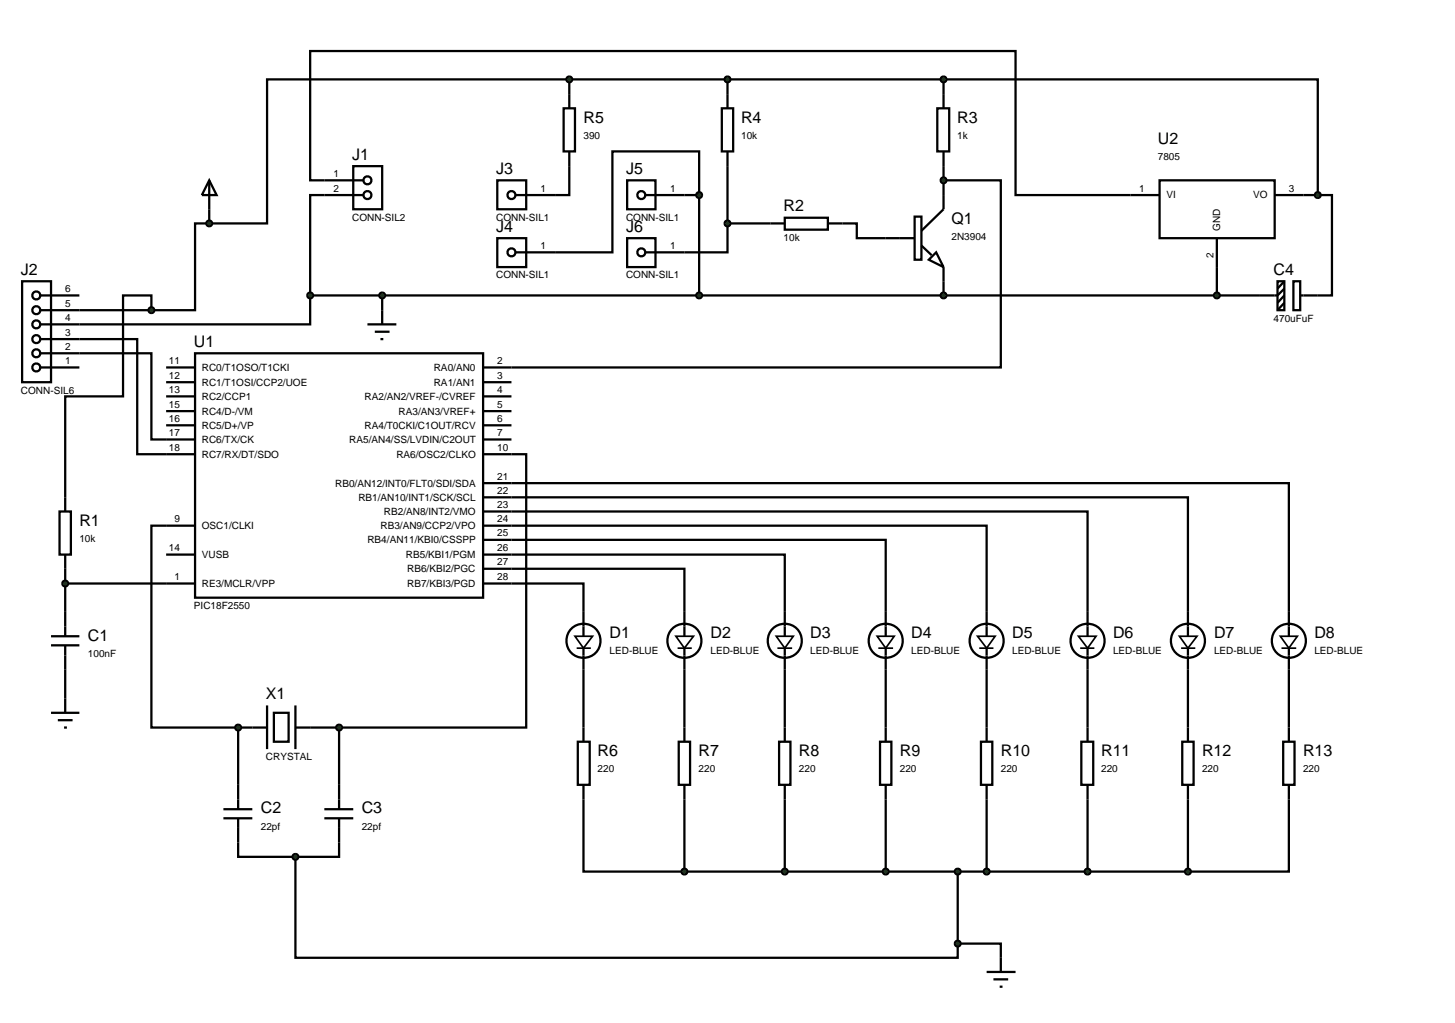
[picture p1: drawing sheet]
<svg xmlns="http://www.w3.org/2000/svg" width="257mm" height="180mm" viewBox="0 0 257 180" stroke-linecap="round" stroke-linejoin="round" font-family="sans-serif">
<g fill="none" stroke="#000" stroke-width=".4">
<path d="M100.4 14h-53.3v25.4h-10.2M100.4 14h66M100.4 14v2.6M128.3 14v2.6M166.4 14h66v20.4M166.4 14v2.6M36.9 39.4h-2.5v15.3h-7.7M36.9 36.9v2.5M57.2 34.4h-2.5v17.7M57.2 31.8h-2.5v-22.8h124.4v25.4h20.3M100.4 29.3v5.1h-2.5M120.7 34.4h2.6"/>
<path d="M123.3 34.4v-7.7h-15.3v17.8h-10.1M123.3 34.4v17.7M128.3 39.4v5.1h-7.6M128.3 29.3v10.1M128.3 39.4h7.6M148.6 39.4h2.5v2.6h5.1M166.4 31.8h10.1v33h-91.3M166.4 29.3v5.1M229.9 34.4h2.5M232.4 34.4h2.5v17.7h-2.5M14 59.8h10.2v20.3h10.2M14 54.7h12.7"/>
<path d="M26.7 54.7v-2.6h-5v17.8h-10.2v20.3M54.7 52.1v5.1h-40.7M54.7 52.1h167.5M67.4 52.1v2.6M166.4 49.6v2.5M214.6 47.1v5M14 62.3h12.7v15.2h7.7M29.3 64.8h5.1M29.3 67.4h5.1M29.3 69.9h5.1M29.3 72.5h5.1M29.3 75h5.1"/>
<path d="M34.4 62.3h50.8v43.1h-50.8zM85.2 67.4h5M85.2 69.9h5M85.2 72.5h5M85.2 75h5M85.2 77.5h5M10.5 90.2h2v7.6h-2zM11.5 97.8v14.4M29.3 97.8h5.1M34.4 92.7h-7.7v35.6h15.3M85.2 85.2h142.1v27M85.2 87.7h124.3v24.5"/>
<path d="M85.2 90.2h106.6v22M85.2 92.7h88.8v19.5M85.2 95.2h71v17M85.2 97.8h53.2v14.4M85.2 80.1h7.6v48.2h-33M9 113.8h5M9 112.2h5M11.5 113.8v9.4M11.5 102.9h22.9M85.2 100.3h35.5v11.9M85.2 102.9h17.7v9.3M102.9 114.3v14"/>
<path d="M120.7 114.3v14M138.4 114.3v14M156.2 114.3v14M174 114.3v14M191.8 114.3v14M209.5 114.3v14M227.3 114.3v14M42 128.3h2.5M42 128.3v10.1M54.7 128.3h5.1M59.8 128.3v10.1M42 148.6v2.5h10.1"/>
<path d="M52.1 151.1v17.8h116.8v-2.5M59.8 148.6v2.5h-7.7M102.9 141v12.7h17.8M120.7 141v12.7M120.7 153.7h88.8M138.4 141v12.7M156.2 141v12.7M168.9 153.7v12.7M174 141v12.7M191.8 141v12.7M209.5 141v12.7M227.3 141v12.7h-17.8"/>
<path d="M168.9 166.4h7.6v2.5"/>
<circle cx="102.9" cy="113" r="3"/>
<circle cx="120.7" cy="113" r="3"/>
<circle cx="138.4" cy="113" r="3"/>
<circle cx="156.2" cy="113" r="3"/>
<circle cx="174" cy="113" r="3"/>
<circle cx="191.8" cy="113" r="3"/>
<circle cx="209.5" cy="113" r="3"/>
<circle cx="227.3" cy="113" r="3"/>
</g>
<g fill="none" stroke="#000" stroke-width=".3">
<path d="M101.4 112.2h3.1l-1.6 2.1zM101.7 114.3h2.5M119.2 112.2h3.1l-1.6 2.1zM119.5 114.3h2.5M136.9 112.2h3l-1.5 2.1zM137.1 114.3h2.6M154.7 112.2h3l-1.5 2.1zM154.9 114.3h2.6M172.4 112.2h3.1l-1.5 2.1zM172.7 114.3h2.5M190.2 112.2h3.1l-1.5 2.1zM190.5 114.3h2.5"/>
<path d="M208 112.2h3.1l-1.6 2.1zM208.3 114.3h2.5M225.8 112.2h3l-1.5 2.1zM226 114.3h2.6"/>
</g>
<path d="M11.2 102.5l.3-.1-.5 .5zM11.5 102.4l.3 .1 .2 .4zM11.5 103.4l.5-.5-.2 .4zM11 102.9l.5 .5-.3-.1z" fill="#004000" stroke="#000" stroke-width=".4"/>
<path d="M11.5 102.4l.5 .5-.5 .5-.5-.5z" fill="#004000"/>
<g fill="none" stroke="#000" stroke-width=".4">
<path d="M57.2 31.8h6.9M57.2 34.4h6.9M62.3 29.3h5.1v7.6h-5.1zM161.3 38.2h1.2v7.6h-1.2zM166.4 34.4v2.5l-3.9 3.8M3.9 49.6h5.1v17.8h-5.1zM7.2 57.2h6.8M7.2 59.8h6.8M7.2 54.7h6.8M7.2 52.1h6.8M64.8 57.2h5.1M66.1 58.5h2.6"/>
<path d="M67.1 59.8h.5M67.4 54.7v2.5M156.2 42h5.1M162.5 43.3l1.8 1.7M163.8 45.8l1.3-1.3 1.3 2.6zM166.4 47.1v2.5M7.2 64.8h6.8M7.2 62.3h6.8M9 125.7h5M10.2 127h2.6M11.3 128.3h.5M11.5 123.2v2.5"/>
<circle cx="64.8" cy="34.4" r=".7"/>
<circle cx="64.8" cy="31.8" r=".7"/>
<circle cx="6.4" cy="52.1" r=".7"/>
<circle cx="6.4" cy="54.7" r=".7"/>
<circle cx="6.4" cy="59.8" r=".7"/>
<circle cx="6.4" cy="57.2" r=".7"/>
<circle cx="6.4" cy="64.8" r=".7"/>
<circle cx="6.4" cy="62.3" r=".7"/>
</g>
<path d="M54.3 51.8l.4-.2-.5 .5zM54.7 51.6l.3 .1 .2 .4zM54.7 52.6l.5-.5-.2 .4zM54.2 52.1l.5 .5-.4-.2z" fill="#004000" stroke="#000" stroke-width=".4"/>
<path d="M54.7 51.6l.5 .5-.5 .5-.5-.5z" fill="#004000"/>
<path d="M127.3 19.1h2v7.6h-2zM128.3 16.6v2.5M165.3 19.1h2.1v7.6h-2.1zM166.4 16.6v2.5M128.3 26.7v2.6M135.9 39.4h2.5M138.4 38.4h7.6v2.1h-7.6zM146 39.4h2.6M166.4 26.7v2.6" fill="none" stroke="#000" stroke-width=".4"/>
<path d="M127.9 13.7l.4-.2-.5 .5zM128.3 13.5l.3 .1 .2 .4zM128.3 14.5l.5-.5-.1 .3zM127.8 14l.5 .5-.4-.2z" fill="#004000" stroke="#000" stroke-width=".4"/>
<path d="M128.3 13.5l.5 .5-.5 .5-.5-.5z" fill="#004000"/>
<path d="M99.4 19.1h2v7.6h-2zM100.4 16.6v2.5M100.4 26.7v2.6" fill="none" stroke="#000" stroke-width=".4"/>
<g fill="#004000" stroke="#000" stroke-width=".4">
<path d="M67 51.8l.4-.2-.5 .5zM67.4 51.6l.3 .1 .2 .4zM67.4 52.6l.5-.5-.2 .4zM66.9 52.1l.5 .5-.4-.2z"/>
<path d="M166.1 31.4l.3-.1-.5 .5zM166.4 31.3l.4 .2 .1 .3zM166.4 32.3l.5-.5-.1 .3zM165.9 31.8l.5 .5-.4-.2z"/>
</g>
<g fill="#004000">
<path d="M67.4 51.6l.5 .5-.5 .5-.5-.5z"/>
<path d="M166.4 31.3l.5 .5-.5 .5-.5-.5z"/>
</g>
<g fill="none" stroke="#000" stroke-width=".4">
<path d="M42 138.4v4.3M44.5 128.3h2.6M47.1 124.4v7.7M48.3 125.7h2.6v5.1h-2.6zM52.1 124.4v7.7M52.1 128.3h2.6M59.8 138.4v4.3M39.4 144.3h5.1M39.4 142.7h5.1M42 144.3v4.3M57.2 144.3h5.1M57.2 142.7h5.1"/>
<path d="M59.8 144.3v4.3"/>
</g>
<g fill="#004000" stroke="#000" stroke-width=".4">
<path d="M59.4 128l.4-.2-.5 .5zM59.8 127.8l.3 .1 .2 .4zM59.8 128.8l.5-.5-.2 .4zM59.3 128.3l.5 .5-.3-.1z"/>
<path d="M41.7 127.9l.3-.1-.5 .5zM42 127.8l.3 .1 .2 .4zM42 128.8l.5-.5-.2 .4zM41.5 128.3l.5 .5-.3-.1z"/>
</g>
<g fill="#004000">
<path d="M59.3 128.3l.5-.5 .5 .5-.5 .5z"/>
<path d="M42 127.8l.5 .5-.5 .5-.5-.5z"/>
</g>
<g fill="none" stroke="#000" stroke-width=".4">
<path d="M110.6 31.8h5v5.1h-5zM113.9 34.4h6.8"/>
<circle cx="113.1" cy="34.4" r=".7"/>
</g>
<path d="M128 39l.3-.1-.5 .5zM128.3 38.9l.3 .1 .2 .4zM128.8 39.4l-.1 .3-.4 .2zM127.8 39.4l.5 .5-.3-.1z" fill="#004000" stroke="#000" stroke-width=".4"/>
<path d="M127.8 39.4l.5-.5 .5 .5-.5 .5z" fill="#004000"/>
<path d="M36.9 31.8l1.3 2.6h-2.6zM36.9 31.8v5.1" fill="none" stroke="#000" stroke-width=".4"/>
<g fill="#004000" stroke="#000" stroke-width=".4">
<path d="M36.5 39.1l.4-.2-.5 .5zM36.9 38.9l.3 .1 .2 .4zM36.9 39.9l.5-.5-.2 .4zM36.4 39.4l.5 .5-.4-.2z"/>
<path d="M26.3 54.4l.4-.2-.5 .5zM26.7 54.2l.4 .2 .1 .3zM26.7 55.2l.5-.5-.1 .3zM26.2 54.7l.5 .5-.4-.2z"/>
</g>
<g fill="#004000">
<path d="M36.4 39.4l.5-.5 .5 .5-.5 .5z"/>
<path d="M26.2 54.7l.5-.5 .5 .5-.5 .5z"/>
</g>
<path d="M199.4 34.4h5.1M204.5 31.8h20.3v10.2h-20.3zM224.8 34.4h5.1M214.6 42v5.1" fill="none" stroke="#000" stroke-width=".4"/>
<g fill="#004000" stroke="#000" stroke-width=".4">
<path d="M166.1 51.7l.3-.1-.5 .5zM166.4 51.6l.3 .1 .2 .4zM166.4 52.6l.5-.5-.1 .3zM165.9 52.1l.5 .5-.4-.2z"/>
<path d="M166.1 13.6l.3-.1-.5 .5zM166.4 13.5l.3 .1 .2 .4zM166.4 14.5l.5-.5-.1 .3zM165.9 14l.5 .5-.4-.2z"/>
</g>
<g fill="#004000">
<path d="M166.4 51.6l.5 .5-.5 .5-.5-.5z"/>
<path d="M166.4 13.5l.5 .5-.5 .5-.5-.5z"/>
</g>
<path d="M225.3 49.6h1.2v5.1h-1.2zM226.5 50.9l-1.2 1.2h-3.1M226.5 53.4l-1.2 1.3M226.5 52.1l-1.2 1.3M226.5 49.6l-1.2 1.3M228.1 49.6h1.2v5.1h-1.2zM229.3 52.1h3.1" fill="none" stroke="#000" stroke-width=".4"/>
<g fill="#004000" stroke="#000" stroke-width=".4">
<path d="M214.2 51.8l.4-.2-.5 .5zM214.6 51.6l.4 .2 .1 .3zM215.1 52.1l-.1 .3-.4 .2zM214.1 52.1l.5 .5-.4-.2z"/>
<path d="M232.1 34l.3-.1-.5 .5zM232.4 33.9l.4 .2 .1 .3zM232.4 34.9l.5-.5-.1 .3zM231.9 34.4l.5 .5-.3-.1z"/>
</g>
<g fill="#004000">
<path d="M214.6 51.6l.5 .5-.5 .5-.5-.5z"/>
<path d="M232.4 33.9l.5 .5-.5 .5-.5-.5z"/>
</g>
<g fill="none" stroke="#000" stroke-width=".4">
<path d="M101.9 130.8h2.1v7.6h-2.1zM102.9 128.3v2.5M102.9 138.4v2.6M119.7 130.8h2v7.6h-2zM120.7 128.3v2.5M120.7 138.4v2.6M137.4 130.8h2v7.6h-2zM138.4 128.3v2.5M138.4 138.4v2.6M155.2 130.8h2v7.6h-2zM156.2 128.3v2.5M156.2 138.4v2.6"/>
<path d="M173 130.8h2v7.6h-2zM174 128.3v2.5M174 138.4v2.6M190.7 130.8h2.1v7.6h-2.1zM191.8 128.3v2.5M191.8 138.4v2.6M208.5 130.8h2v7.6h-2zM209.5 128.3v2.5M209.5 138.4v2.6M226.3 130.8h2v7.6h-2zM227.3 128.3v2.5M227.3 138.4v2.6"/>
</g>
<g fill="#004000" stroke="#000" stroke-width=".4">
<path d="M120.3 153.4l.4-.2-.5 .5zM120.7 153.2l.3 .1 .2 .4zM121.2 153.7l-.2 .4-.3 .1zM120.2 153.7l.5 .5-.3-.1z"/>
<path d="M138.1 153.3l.3-.1-.5 .5zM138.4 153.2l.3 .1 .2 .4zM138.9 153.7l-.2 .4-.3 .1zM137.9 153.7l.5 .5-.3-.1z"/>
<path d="M155.8 153.4l.4-.2-.5 .5zM156.2 153.2l.3 .1 .2 .4zM156.7 153.7l-.2 .4-.3 .1zM155.7 153.7l.5 .5-.3-.1z"/>
<path d="M173.7 153.3l.3-.1-.5 .5zM174 153.2l.3 .1 .2 .4zM174 154.2l.5-.5-.2 .4zM173.5 153.7l.5 .5-.3-.1z"/>
<path d="M191.4 153.4l.4-.2-.5 .5zM191.8 153.2l.4 .2 .1 .3zM192.3 153.7l-.1 .3-.4 .2zM191.3 153.7l.5 .5-.4-.2z"/>
<path d="M209.1 153.4l.4-.2-.5 .5zM209.5 153.2l.3 .1 .2 .4zM209.5 154.2l.5-.5-.2 .4zM209 153.7l.5 .5-.4-.2z"/>
</g>
<g fill="#004000">
<path d="M120.2 153.7l.5-.5 .5 .5-.5 .5z"/>
<path d="M138.4 153.2l.5 .5-.5 .5-.5-.5z"/>
<path d="M155.7 153.7l.5-.5 .5 .5-.5 .5z"/>
<path d="M174 153.2l.5 .5-.5 .5-.5-.5z"/>
<path d="M191.8 153.2l.5 .5-.5 .5-.5-.5z"/>
<path d="M209.5 153.2l.5 .5-.5 .5-.5-.5z"/>
</g>
<g fill="none" stroke="#000" stroke-width=".4">
<path d="M87.7 31.8h5.1v5.1h-5.1zM91 34.4h6.9M87.7 42h5.1v5.1h-5.1zM91 44.5h6.9M110.6 42h5v5.1h-5zM113.9 44.5h6.8"/>
<circle cx="90.2" cy="34.4" r=".7"/>
<circle cx="90.2" cy="44.5" r=".7"/>
<circle cx="113.1" cy="44.5" r=".7"/>
</g>
<g fill="#004000" stroke="#000" stroke-width=".4">
<path d="M51.7 150.8l.4-.2-.5 .5zM52.1 150.6l.4 .2 .1 .3zM52.1 151.6l.5-.5-.2 .4zM51.6 151.1l.5 .5-.4-.2z"/>
<path d="M168.5 153.4l.4-.2-.5 .5zM168.9 153.2l.3 .1 .2 .4zM169.4 153.7l-.2 .4-.3 .1zM168.4 153.7l.5 .5-.3-.1z"/>
</g>
<g fill="#004000">
<path d="M52.1 150.6l.5 .5-.5 .5-.5-.5z"/>
<path d="M168.4 153.7l.5-.5 .5 .5-.5 .5z"/>
</g>
<path d="M174 171.4h5.1M175.2 172.7h2.6M176.3 174h.5M176.5 168.9v2.5" fill="none" stroke="#000" stroke-width=".4"/>
<g fill="#004000" stroke="#000" stroke-width=".4">
<path d="M168.5 166.1l.4-.2-.5 .5zM168.9 165.9l.3 .1 .2 .4zM169.4 166.4l-.2 .4-.3 .1zM168.4 166.4l.5 .5-.3-.1z"/>
<path d="M100.1 13.6l.3-.1-.5 .5zM100.4 13.5l.3 .1 .2 .4zM100.4 14.5l.5-.5-.2 .4zM99.9 14l.5 .5-.4-.2z"/>
<path d="M122.9 51.8l.4-.2-.5 .5zM123.3 51.6l.3 .1 .2 .4zM123.3 52.6l.5-.5-.1 .3zM122.8 52.1l.5 .5-.3-.1z"/>
<path d="M122.9 34.1l.4-.2-.5 .5zM123.3 33.9l.4 .2 .1 .3zM123.8 34.4l-.1 .3-.4 .2zM122.8 34.4l.5 .5-.3-.1z"/>
</g>
<g fill="#004000">
<path d="M168.4 166.4l.5-.5 .5 .5-.5 .5z"/>
<path d="M100.4 13.5l.5 .5-.5 .5-.5-.5z"/>
<path d="M122.8 52.1l.5-.5 .5 .5-.5 .5z"/>
<path d="M122.8 34.4l.5-.5 .5 .5-.5 .5z"/>
</g>
<g font-size="2.8">
<text x="102.9" y="21.7">R5</text>
<text x="130.7" y="21.7">R4</text>
<text x="168.8" y="21.7">R3</text>
<text x="62.1" y="28.2">J1</text>
<text x="204.2" y="25.5">U2</text>
<text x="87.5" y="30.7">J3</text>
<text x="110.4" y="30.7">J5</text>
<text x="87.5" y="40.9">J4</text>
<text x="110.4" y="40.9">J6</text>
<text x="138.2" y="37.3">R2</text>
<text x="167.8" y="39.5">Q1</text>
<text x="3.7" y="48.5">J2</text>
<text x="224.6" y="48.5">C4</text>
<text x="34.2" y="61.2">U1</text>
<text x="14" y="92.8">R1</text>
<text x="15.5" y="113.1">C1</text>
<text x="107.5" y="112.6">D1</text>
<text x="125.3" y="112.6">D2</text>
<text x="142.9" y="112.6">D3</text>
<text x="160.7" y="112.6">D4</text>
<text x="178.5" y="112.6">D5</text>
<text x="196.3" y="112.6">D6</text>
<text x="214.1" y="112.6">D7</text>
<text x="231.8" y="112.6">D8</text>
<text x="46.9" y="123.3">X1</text>
<text x="105.4" y="133.4">R6</text>
<text x="123.2" y="133.4">R7</text>
<text x="140.9" y="133.4">R8</text>
<text x="158.7" y="133.4">R9</text>
<text x="176.5" y="133.4">R10</text>
<text x="194.2" y="133.4">R11</text>
<text x="212" y="133.4">R12</text>
<text x="229.8" y="133.4">R13</text>
<text x="46" y="143.5">C2</text>
<text x="63.8" y="143.5">C3</text>
</g>
<g font-size="1.8">
<text x="102.9" y="24.5">390</text>
<text x="130.7" y="24.5">10k</text>
<text x="168.8" y="24.5">1k</text>
<text x="204.2" y="28.3">7805</text>
<text x="58.8" y="31.2">1</text>
<text x="58.8" y="33.8">2</text>
<text x="95.3" y="33.8">1</text>
<text x="118.2" y="33.8">1</text>
<text x="200.9" y="33.8">1</text>
<text x="205.7" y="35">VI</text>
<text x="221" y="35">VO</text>
<text x="227.3" y="33.8">3</text>
<text x="62.1" y="38.9">CONN-SIL2</text>
<text x="87.5" y="38.9">CONN-SIL1</text>
<text x="110.4" y="38.9">CONN-SIL1</text>
<text x="215.2" y="40.7" transform="rotate(-90 215.2 40.7)">GND</text>
<text x="95.3" y="43.9">1</text>
<text x="118.2" y="43.9">1</text>
<text x="138.2" y="42.5">10k</text>
<text x="167.8" y="42.3">2N3904</text>
<text x="214" y="45.5" transform="rotate(-90 214 45.5)">2</text>
<text x="11.5" y="51.5">6</text>
<text x="87.5" y="49.1">CONN-SIL1</text>
<text x="110.4" y="49.1">CONN-SIL1</text>
<text x="11.5" y="59.2">3</text>
<text x="11.5" y="56.6">4</text>
<text x="11.5" y="54.1">5</text>
<text x="224.6" y="56.7">470uFuF</text>
<text x="11.5" y="64.2">1</text>
<text x="11.5" y="61.7">2</text>
<text x="29.8" y="64.2">11</text>
<text x="35.6" y="65.4">RC0/T1OSO/T1CKI</text>
<text x="76.5" y="65.4">RA0/AN0</text>
<text x="87.7" y="64.2">2</text>
<text x="3.7" y="69.4">CONN-SIL6</text>
<text x="29.8" y="66.8">12</text>
<text x="29.8" y="69.3">13</text>
<text x="29.8" y="71.9">15</text>
<text x="35.6" y="68">RC1/T1OSI/CCP2/UOE</text>
<text x="35.6" y="70.5">RC2/CCP1</text>
<text x="64.3" y="70.5">RA2/AN2/VREF-/CVREF</text>
<text x="76.5" y="68">RA1/AN1</text>
<text x="87.7" y="66.8">3</text>
<text x="87.7" y="69.3">4</text>
<text x="87.7" y="71.9">5</text>
<text x="29.8" y="74.4">16</text>
<text x="29.8" y="76.9">17</text>
<text x="35.6" y="73.1">RC4/D-/VM</text>
<text x="35.6" y="75.6">RC5/D+/VP</text>
<text x="64.3" y="75.6">RA4/T0CKI/C1OUT/RCV</text>
<text x="70.3" y="73.1">RA3/AN3/VREF+</text>
<text x="87.7" y="74.4">6</text>
<text x="87.7" y="76.9">7</text>
<text x="29.8" y="79.5">18</text>
<text x="35.6" y="78.1">RC6/TX/CK</text>
<text x="35.6" y="80.7">RC7/RX/DT/SDO</text>
<text x="61.6" y="78.1">RA5/AN4/SS/LVDIN/C2OUT</text>
<text x="69.9" y="80.7">RA6/OSC2/CLKO</text>
<text x="87.7" y="79.5">10</text>
<text x="59.1" y="85.8">RB0/AN12/INT0/FLT0/SDI/SDA</text>
<text x="63.2" y="88.3">RB1/AN10/INT1/SCK/SCL</text>
<text x="87.7" y="84.6">21</text>
<text x="87.7" y="87.1">22</text>
<text x="87.7" y="89.6">23</text>
<text x="14" y="95.6">10k</text>
<text x="30.8" y="92.1">9</text>
<text x="35.6" y="93.3">OSC1/CLKI</text>
<text x="64.8" y="95.8">RB4/AN11/KBI0/CSSPP</text>
<text x="67.1" y="93.3">RB3/AN9/CCP2/VPO</text>
<text x="67.7" y="90.8">RB2/AN8/INT2/VMO</text>
<text x="87.7" y="92.1">24</text>
<text x="87.7" y="94.6">25</text>
<text x="29.8" y="97.2">14</text>
<text x="35.6" y="98.4">VUSB</text>
<text x="71.6" y="98.4">RB5/KBI1/PGM</text>
<text x="71.8" y="100.9">RB6/KBI2/PGC</text>
<text x="87.7" y="97.2">26</text>
<text x="87.7" y="99.7">27</text>
<text x="30.8" y="102.3">1</text>
<text x="34.2" y="107.4">PIC18F2550</text>
<text x="35.6" y="103.5">RE3/MCLR/VPP</text>
<text x="71.8" y="103.5">RB7/KBI3/PGD</text>
<text x="87.7" y="102.3">28</text>
<text x="15.5" y="115.9">100nF</text>
<text x="107.5" y="115.4">LED-BLUE</text>
<text x="125.3" y="115.4">LED-BLUE</text>
<text x="142.9" y="115.4">LED-BLUE</text>
<text x="160.7" y="115.4">LED-BLUE</text>
<text x="178.5" y="115.4">LED-BLUE</text>
<text x="196.3" y="115.4">LED-BLUE</text>
<text x="214.1" y="115.4">LED-BLUE</text>
<text x="231.8" y="115.4">LED-BLUE</text>
<text x="46.9" y="134.1">CRYSTAL</text>
<text x="105.4" y="136.2">220</text>
<text x="123.2" y="136.2">220</text>
<text x="140.9" y="136.2">220</text>
<text x="158.7" y="136.2">220</text>
<text x="176.5" y="136.2">220</text>
<text x="194.2" y="136.2">220</text>
<text x="212" y="136.2">220</text>
<text x="229.8" y="136.2">220</text>
<text x="46" y="146.4">22pf</text>
<text x="63.8" y="146.4">22pf</text>
</g>
</svg>
